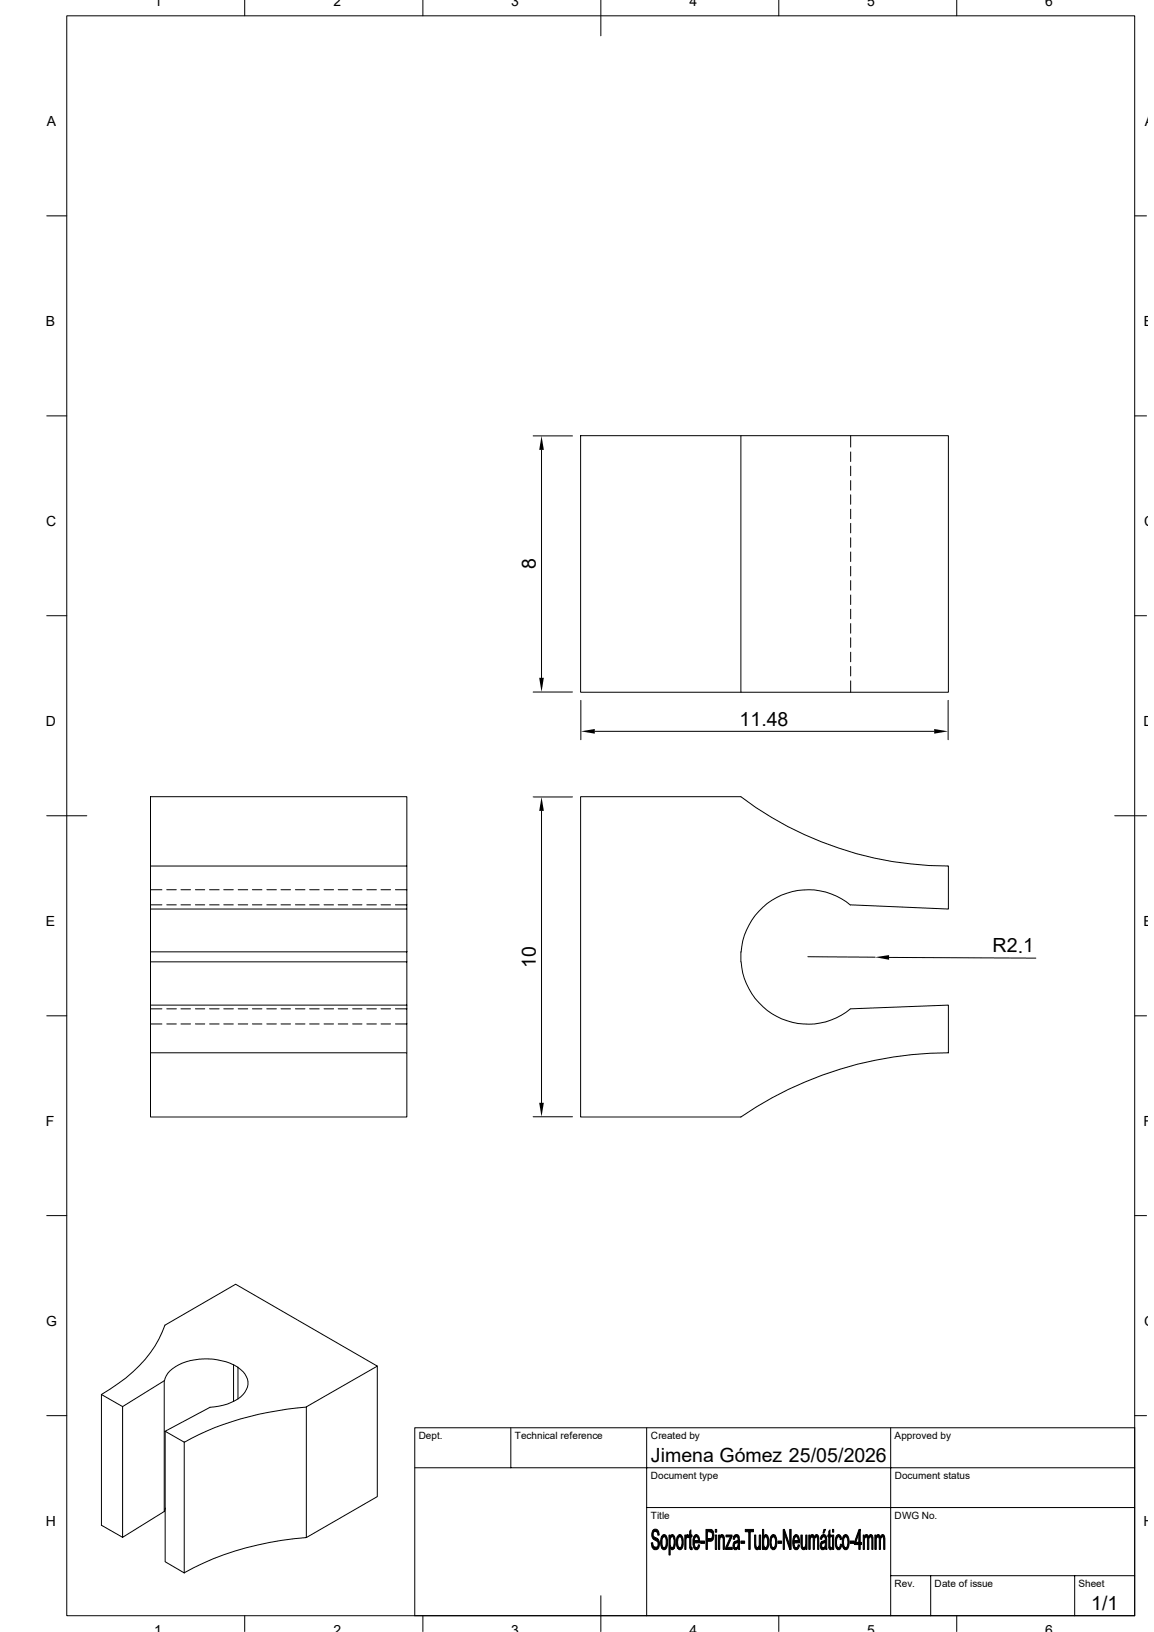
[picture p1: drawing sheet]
<svg xmlns="http://www.w3.org/2000/svg" width="210mm" height="297mm" viewBox="0 0 210 297" stroke-linecap="round" stroke-linejoin="round" font-family="sans-serif">
<g fill="none" stroke="#000" stroke-width=".18">
<path d="M12.1 2.9h194.4v291.1h-194.4zM44.5 0v2.9M77 0v2.9M109.3 0v6.5M141.7 0v2.9M174.1 0v2.9M8.5 39.3h3.6M206.5 39.3h2.2M8.5 75.7h3.6M97 79.3h7.2M134.8 79.3h37.8v46.7h-37.8zM134.8 79.3h-29.1v46.7h29.1"/>
<path d="M154.8 79.3v2.1M206.5 75.7h2.2M98.6 81.9v41.5M154.8 82.3v1.7M154.8 84.8v1.8M154.8 87.5v1.7M154.8 90v1.8M154.8 92.7v1.7M154.8 95.3v1.7M154.8 97.9v1.7M8.5 112.1h3.6M154.8 100.5v1.7"/>
<path d="M154.8 103.1v1.7M154.8 105.7v1.7M154.8 108.3v1.7M154.8 110.9v1.7M154.8 113.5v1.7M154.8 116.1v1.7M154.8 118.7v1.7M206.5 112.1h2.2M97 125.9h7.2M105.7 127.5v7.1M108.2 133.1h61.8M154.8 121.3v1.7"/>
<path d="M154.8 123.9v2.1M172.6 127.5v7.1M8.5 148.5h7.3M27.4 157.6v-12.6h46.6v12.6M27.4 157.6h46.6v7.8h-46.6M27.4 157.6v7.8M97 145h7.2M98.6 147.6v53.1M202.9 148.5h5.8M27.4 175v7.9M27.4 165.4v7.8M27.4 173.2v1.8"/>
<path d="M27.4 173.2h46.6M27.4 164.7h2.1M27.4 161.9h2.1M30.4 164.7h1.7M30.4 161.9h1.7M32.9 164.7h1.8M32.9 161.9h1.8M35.6 164.7h1.7M35.6 161.9h1.7M38.1 164.7h1.8M38.1 161.9h1.8M40.7 164.7h1.8"/>
<path d="M40.7 161.9h1.8M43.3 164.7h1.8M43.3 161.9h1.8M45.9 164.7h1.8M45.9 161.9h1.8M48.6 164.7h1.7M48.6 161.9h1.7M51.1 164.7h1.8M51.1 161.9h1.8M53.8 164.7h1.7M53.8 161.9h1.7M56.3 164.7h1.8"/>
<path d="M56.3 161.9h1.8M59 164.7h1.7M59 161.9h1.7M61.6 164.7h1.7M61.6 161.9h1.7M64.2 164.7h1.7M64.2 161.9h1.7M66.8 164.7h1.7M66.8 161.9h1.7M69.3 164.7h1.8M69.3 161.9h1.8M72 164.7h2"/>
<path d="M72 161.9h2M74 165.4v7.8M74 173.2v1.8h-46.6M74 175v7.9h-46.6M134.8 173.2a12.2 12.2 0 0 0 6.6 11.8 12.2 12.2 0 0 0 13.4-1.4M147 174.1l12.3 .1M154.8 164.7a12.2 12.2 0 0 0-19.9 8.6M154.8 164.7l17.8 .7v-7.8a62.4 62.4 0 0 1-37.8-12.6h-29.1v58.3h29.1a67.2 67.2 0 0 1 37.8-11.7v-8.7l-17.8 .7M161.8 174.2l26.7 .2M8.5 184.9h3.6M27.4 191.6h46.6v11.7h-46.6zM27.4 182.9v8.7"/>
<path d="M27.4 183.6h2.1M27.4 186.4h2.1M30.4 183.6h1.7M30.4 186.4h1.7M32.9 183.6h1.8M32.9 186.4h1.8M35.6 183.6h1.7M35.6 186.4h1.7M38.1 183.6h1.8M38.1 186.4h1.8M40.7 183.6h1.8M40.7 186.4h1.8"/>
<path d="M43.3 183.6h1.8M43.3 186.4h1.8M45.9 183.6h1.8M45.9 186.4h1.8M48.6 183.6h1.7M48.6 186.4h1.7M51.1 183.6h1.8M51.1 186.4h1.8M53.8 183.6h1.7M53.8 186.4h1.7M56.3 183.6h1.8M56.3 186.4h1.8"/>
<path d="M59 183.6h1.7M59 186.4h1.7M61.6 183.6h1.7M61.6 186.4h1.7M64.2 183.6h1.7M64.2 186.4h1.7M66.8 183.6h1.7M66.8 186.4h1.7M69.3 183.6h1.8M69.3 186.4h1.8M72 183.6h2M72 186.4h2"/>
<path d="M74 182.9v8.7M206.5 184.9h2.2M97 203.2h7.2M8.5 221.2h3.6M206.5 221.2h2.2M8.5 257.6h3.6M18.5 253.8l3.8 2.2 7.6-4.7v23.8l-7.6 4.7v-23.8M42.5 248.4a11.6 11.6 0 0 0-11.1 .7 3.5 3.5 0 0 0-1.5 2.2M43.3 248.8a3.2 3.2 0 0 1 1.5 4.1 6 6 0 0 1-4.2 2.8l-2.4 .4-8.1 4.4 3.5 1.9M43.3 254.6v-5.8l-.8-.4v6.7M55.8 256.1a54 54 0 0 0-22.2 6.4M68.7 248.6v23.8l-12.9 7.4"/>
<path d="M75.5 259.8h131v34.2h-131zM93 259.8v7.3M117.7 259.8v34.2M162.1 259.8v34.2M206.5 257.6h2.2M22.3 279.8l-3.8-2.2v-23.8a26.6 26.6 0 0 0 10.4-10.1l1.1-2.5 12.9-7.5 25.8 14.9-12.9 7.4v23.8a52.9 52.9 0 0 0-22.3 6.5M30.1 260.5v23.7l3.4 2.1v-23.8M30.1 274.4l-.2 .7M75.5 267.1h131M117.7 274.4h88.8M44.5 294v2.9M77 294v2.9"/>
<path d="M109.3 290.4v6.5M141.7 294v2.9M162.1 286.8h44.4M169.4 286.8v7.2M174.1 294v2.9M195.6 286.8v7.2"/>
</g>
<g fill="#000" stroke="#000" stroke-width=".18">
<path d="M118.9 278.5a.58 .58 0 0 1 .9 .2h-.5a.6 .6 0 0 0-.4 .7 .6 .6 0 0 0 .6 .5 1.29 1.29 0 0 1 0 2.1h-.5l-.3-.4h.7a.75 .75 0 0 0 .3-.8 .75 .75 0 0 0-.7-.6 1.24 1.24 0 0 1-.1-1.7z" fill-rule="evenodd"/>
<path d="M119.3 278.7h.5l.2 .7h-.3l-.1-.5z" fill-rule="evenodd"/>
<path d="M120.4 279.7h.5a1.1 1.1 0 0 0-.4 1.2l.1 .5 .3 .3h-.5l-.1-.4-.1-1z" fill-rule="evenodd"/>
<path d="M120.6 279.4a.57 .57 0 0 1 .6 0 .57 .57 0 0 1 .2 .6l.1 .6a1.23 1.23 0 0 1-.6 1.4h-.2l-.3-.3h.5a1.58 1.58 0 0 0 .2-1.9l-.2-.1h-.5z" fill-rule="evenodd"/>
<path d="M121.8 279.4h.2v.3h.2l-.2 .6a1.41 1.41 0 0 0 .3 1.4h.4h-.7v1.3h-.2z" fill-rule="evenodd"/>
<path d="M122 279.6l.3 .1h-.3z" fill-rule="evenodd"/>
<path d="M122.1 279.4a.45 .45 0 0 1 .5 0 .45 .45 0 0 1 .2 .4l.1 1.6-.2 .3h-.4a1.62 1.62 0 0 0 0-2l-.3-.1z" fill-rule="evenodd"/>
<path d="M123.3 279.7h.4a1.24 1.24 0 0 0-.3 1.6l.3 .4h-.4l-.2-.3v-1.2z" fill-rule="evenodd"/>
<path d="M123.4 279.4a.6 .6 0 0 1 .7 .1 .6 .6 0 0 1 .2 .6v.5a1.04 1.04 0 0 1-.7 1.4l-.3-.3h.4a1.54 1.54 0 0 0 .3-1.8l-.2-.2h-.5z" fill-rule="evenodd"/>
<path d="M124.6 279.4h.2v.3h.3l-.3 .5v1.8h-.2z" fill-rule="evenodd"/>
<path d="M124.9 279.4l.2-.1 .2 .1v.5l-.5-.2z" fill-rule="evenodd"/>
<path d="M125.7 278.4v1h.2v.3h-.2v1.8l.2 .1h-.4v-1.9h-.2v-.3h.2v-.7z" fill-rule="evenodd"/>
<path d="M126.3 279.7h.4l-.3 .3v.4h.9v.4h-1l.1 .6 .3 .3h-.4l-.1-.4-.1-1.1z" fill-rule="evenodd"/>
<path d="M126.4 279.4a.63 .63 0 0 1 .7 .1 .63 .63 0 0 1 .2 .7v.2h-.9h.7v-.3l-.2-.4h-.6z" fill-rule="evenodd"/>
<path d="M128.5 278.3h.9l.4 .4-1.1 .1v1.3h1.1l-.3 .4h-.8v1.5h-.2z" fill-rule="evenodd"/>
<path d="M129.2 278.8h.6l.1 .5-.1 .8h-1.1h.5a.73 .73 0 0 0 .3-1.2z" fill-rule="evenodd"/>
<path d="M130.2 279.4h.2v2.6h-.2z" fill-rule="evenodd"/>
<path d="M130.2 278.3h.2v.5h-.2z" fill-rule="evenodd"/>
<path d="M130.8 279.4h.2v.3h.2l-.2 .5v1.8h-.2z" fill-rule="evenodd"/>
<path d="M131 279.7h.4z" fill-rule="evenodd"/>
<path d="M131.2 279.4a.48 .48 0 0 1 .5 .1 .48 .48 0 0 1 .1 .5v2h-.2v-2l-.2-.3h-.4z" fill-rule="evenodd"/>
<path d="M132.1 279.4h1.1v.3h-1.1z" fill-rule="evenodd"/>
<path d="M132.9 279.7h.3l-1.1 2.3v-.4z" fill-rule="evenodd"/>
<path d="M133.5 279.7h.5l-.3 .1-.1 .4-.2-.1z" fill-rule="evenodd"/>
<path d="M133.6 279.4a.54 .54 0 0 1 .7 0 .54 .54 0 0 1 .2 .6l.1 2h-.2v-.4h-.3l.2-.4v-.5l-.7-.1 .2-.1a.44 .44 0 0 0 .5-.3 .44 .44 0 0 0-.3-.5h-.5z" fill-rule="evenodd"/>
<path d="M135.6 278.3h1.5v.5h-.6v3.2h-.2v-3.2h-.7z" fill-rule="evenodd"/>
<path d="M137.3 279.4h.2l.1 2 .2 .2 .4 .1a.42 .42 0 0 1-.5 .3 .42 .42 0 0 1-.3-.5z" fill-rule="evenodd"/>
<path d="M138.2 279.4h.2v2.6h-.2v-.4h-.2l.2-.4z" fill-rule="evenodd"/>
<path d="M138.8 278.3h.2v1.4h.4a1.33 1.33 0 0 0-.4 1.5l.2 .4h-.2v.4h-.2z" fill-rule="evenodd"/>
<path d="M139.1 279.4a.54 .54 0 0 1 .6 .1 .54 .54 0 0 1 .2 .6v.7a1.04 1.04 0 0 1-.5 1.2l-.4-.2 .3-.1a1.67 1.67 0 0 0 .2-1.9l-.5-.1z" fill-rule="evenodd"/>
<path d="M140.3 279.7h.5a1.17 1.17 0 0 0-.4 1.4l.1 .3 .3 .3h-.5l-.2-.6v-.9z" fill-rule="evenodd"/>
<path d="M140.5 279.4a.58 .58 0 0 1 .6 0 .58 .58 0 0 1 .2 .6l.1 .6a1.17 1.17 0 0 1-.6 1.4h-.2l-.3-.3h.5a1.54 1.54 0 0 0 .2-1.8l-.2-.2h-.5z" fill-rule="evenodd"/>
<path d="M142.5 278.3h.2v3.7h-.2z" fill-rule="evenodd"/>
<path d="M142.7 278.3l1 2.9v.8l-1-2.9z" fill-rule="evenodd"/>
<path d="M143.7 278.3h.3v3.7h-.3z" fill-rule="evenodd"/>
<path d="M144.4 279.7h.5l-.3 .3-.1 .4h1v.4h-1l.1 .6 .3 .3h-.5l-.1-.4v-.9z" fill-rule="evenodd"/>
<path d="M144.6 279.4a.6 .6 0 0 1 .7 .1 .6 .6 0 0 1 .2 .6v.3h-1h.7v-.4l-.2-.3h-.6z" fill-rule="evenodd"/>
<path d="M145.8 279.4h.2l.1 2.1 .1 .1 .4 .1a.45 .45 0 0 1-.5 .3 .45 .45 0 0 1-.3-.6z" fill-rule="evenodd"/>
<path d="M146.6 279.4h.3v2.6h-.3v-.4h-.1l.1-.6z" fill-rule="evenodd"/>
<path d="M147.2 279.4h.2v.3h.2l-.2 .4v1.9h-.2z" fill-rule="evenodd"/>
<path d="M147.4 279.7h.4z" fill-rule="evenodd"/>
<path d="M147.6 279.4h.4l.2 .3h-.8z" fill-rule="evenodd"/>
<path d="M147.9 279.8l.6-.1-.2 .4-.1 1.9h-.2z" fill-rule="evenodd"/>
<path d="M148.4 279.4a.39 .39 0 0 1 .5 0 .39 .39 0 0 1 .1 .4v2.2h-.2v-2l-.2-.3h-.4z" fill-rule="evenodd"/>
<path d="M149.4 279.7h.5l-.3 .1-.1 .4-.2-.1z" fill-rule="evenodd"/>
<path d="M149.5 279.4a.57 .57 0 0 1 .7 0 .57 .57 0 0 1 .3 .6v2h-.2l-.1-.4h-.3l.3-.2v-.7l-.7-.1 .1-.1a.44 .44 0 0 0 .6-.3 .44 .44 0 0 0-.3-.5h-.5z" fill-rule="evenodd"/>
<path d="M149.9 278.3h.3l-.3 .7h-.1z" fill-rule="evenodd"/>
<path d="M151 278.4v1h.3v.3h-.3v1.8l.2 .1h-.4v-1.9h-.1v-.3h.1v-.7z" fill-rule="evenodd"/>
<path d="M151.5 279.4h.2v2.6h-.2z" fill-rule="evenodd"/>
<path d="M151.5 278.3h.2v.5h-.2z" fill-rule="evenodd"/>
<path d="M152.3 279.4a.42 .42 0 0 1 .4-.1 .42 .42 0 0 1 .3 .4h-.4a1.61 1.61 0 0 0 0 2h-.4l-.2-.5v-1z" fill-rule="evenodd"/>
<path d="M152.6 279.7h.4l.2 .4-.3 .1-.1-.4z" fill-rule="evenodd"/>
<path d="M153.5 279.7h.4a1.54 1.54 0 0 0-.3 1.7l.3 .3h-.4l-.2-.3v-1.2z" fill-rule="evenodd"/>
<path d="M153.6 279.4a.6 .6 0 0 1 .6 0 .6 .6 0 0 1 .3 .6v.8a.99 .99 0 0 1-.7 1.2l-.3-.3h.4a1.44 1.44 0 0 0 .3-1.8l-.2-.2h-.5z" fill-rule="evenodd"/>
<path d="M156.5 278.3v2.4h-.8h.6v-1.6z" fill-rule="evenodd"/>
<path d="M156.3 278.3h.2l-.8 2.4h1.1v.4h-.3v.9h-.2v-.9h-.8v-.4z" fill-rule="evenodd"/>
<path d="M157.1 279.4h.2v.3h.2l-.2 .4v1.9h-.2z" fill-rule="evenodd"/>
<path d="M157.3 279.7h.3z" fill-rule="evenodd"/>
<path d="M157.5 279.4l.4-.1 .2 .4h-.8z" fill-rule="evenodd"/>
<path d="M157.8 279.8l.6-.1-.3 .4v1.9h-.2z" fill-rule="evenodd"/>
<path d="M158.2 279.4a.42 .42 0 0 1 .5 0 .42 .42 0 0 1 .2 .5v2.1h-.2v-2l-.2-.3h-.4z" fill-rule="evenodd"/>
<path d="M159.2 279.4h.2v.3h.2l-.1 .4v1.9h-.3z" fill-rule="evenodd"/>
<path d="M159.5 279.7h.3z" fill-rule="evenodd"/>
<path d="M159.6 279.4l.4-.1 .2 .4h-.7z" fill-rule="evenodd"/>
<path d="M159.9 279.8l.7-.1-.3 .3-.1 2h-.2z" fill-rule="evenodd"/>
<path d="M160.4 279.4a.37 .37 0 0 1 .5 0 .37 .37 0 0 1 .1 .4v2.2h-.2v-2.1l-.2-.2h-.4z" fill-rule="evenodd"/>
<path d="M118.5 280.8h.3a.64 .64 0 0 0 .5 .8h-.6z" fill-rule="evenodd"/>
<path d="M122 281.7h.7a.39 .39 0 0 1-.4 .3 .39 .39 0 0 1-.3-.3z" fill-rule="evenodd"/>
<path d="M125.5 281.6h.4l.1 .4h-.4z" fill-rule="evenodd"/>
<path d="M126.3 281.7h.5l.3-.6 .2 .1a.67 .67 0 0 1-.8 .8z" fill-rule="evenodd"/>
<path d="M127.5 280.5h.7v.4h-.7z" fill-rule="evenodd"/>
<path d="M132.3 281.6h1v.4h-1.2z" fill-rule="evenodd"/>
<path d="M133.6 280.7h.7a.66 .66 0 0 0-.6 .9l.6 .1a.5 .5 0 0 1-.6 .3 .5 .5 0 0 1-.3-.6z" fill-rule="evenodd"/>
<path d="M133.9 281.7l.5-.1z" fill-rule="evenodd"/>
<path d="M134.8 280.5h.7v.4h-.7z" fill-rule="evenodd"/>
<path d="M137.8 281.6h.4z" fill-rule="evenodd"/>
<path d="M139 281.6l.3 .1z" fill-rule="evenodd"/>
<path d="M141.6 280.5h.6v.4h-.6z" fill-rule="evenodd"/>
<path d="M144.4 281.7h.5l.3-.3v-.3l.3 .1a.63 .63 0 0 1-.2 .7 .63 .63 0 0 1-.7 0z" fill-rule="evenodd"/>
<path d="M146.3 281.6h.3z" fill-rule="evenodd"/>
<path d="M149.4 280.7h.8a.66 .66 0 0 0-.6 .9l.6 .1a.5 .5 0 0 1-.6 .3 .5 .5 0 0 1-.3-.6z" fill-rule="evenodd"/>
<path d="M149.8 281.7l.4-.1z" fill-rule="evenodd"/>
<path d="M150.8 281.6h.5v.4h-.3z" fill-rule="evenodd"/>
<path d="M152.2 281.7h.5l.2-.3 .1-.4 .2 .1a.71 .71 0 0 1-.8 .9z" fill-rule="evenodd"/>
<path d="M154.7 280.5h.7v.4h-.7z" fill-rule="evenodd"/>
</g>
<path d="M98.6 79.3l.4 2.6h-.9zM98.1 123.4h.9l-.4 2.5zM105.7 133.1l2.5-.4v.8zM170 132.7l2.6 .4-2.6 .4zM98.6 145l.4 2.6h-.9zM159.3 174.2l2.5-.4v.9zM98.1 200.7h.9l-.4 2.5z" fill="#000"/>
<g font-size="3.6">
<text x="97.5" y="103.6" transform="rotate(-90 97.5 103.6)">8</text>
<text x="134.6" y="132">11.48</text>
<text x="180.6" y="173.3">R2.1</text>
<text x="97.5" y="176.2" transform="rotate(-90 97.5 176.2)">10</text>
<text x="118.5" y="266">Jimena Gómez 25/05/2026</text>
<text x="198.6" y="293.1">1/1</text>
</g>
<g font-size="2.5">
<text x="28.1" y="1.1">1</text>
<text x="60.7" y="1.1">2</text>
<text x="93" y="1.1">3</text>
<text x="125.5" y="1.1">4</text>
<text x="157.8" y="1.1">5</text>
<text x="190.2" y="1.1">6</text>
<text x="8.5" y="22.9">A</text>
<text x="208.3" y="22.9">A</text>
<text x="8.3" y="59.3">B</text>
<text x="208.2" y="59.3">B</text>
<text x="8.4" y="95.7">C</text>
<text x="208.2" y="95.7">C</text>
<text x="8.3" y="132.1">D</text>
<text x="208.1" y="132.1">D</text>
<text x="8.3" y="168.5">E</text>
<text x="208.1" y="168.5">E</text>
<text x="8.3" y="204.9">F</text>
<text x="208.1" y="204.9">F</text>
<text x="8.4" y="241.3">G</text>
<text x="208.2" y="241.3">G</text>
<text x="8.3" y="277.7">H</text>
<text x="208.1" y="277.7">H</text>
<text x="28.1" y="297.6">1</text>
<text x="60.7" y="297.6">2</text>
<text x="93" y="297.6">3</text>
<text x="125.5" y="297.6">4</text>
<text x="157.8" y="297.6">5</text>
<text x="190.2" y="297.6">6</text>
</g>
<g font-size="1.8">
<text x="76.2" y="261.9">Dept.</text>
<text x="93.7" y="261.9">Technical reference</text>
<text x="118.4" y="261.9">Created by</text>
<text x="162.8" y="261.9">Approved by</text>
<text x="118.4" y="269.2">Document type</text>
<text x="162.8" y="269.2">Document status</text>
<text x="118.4" y="276.4">Title</text>
<text x="162.8" y="276.4">DWG No.</text>
<text x="162.8" y="288.8">Rev.</text>
<text x="170.1" y="288.8">Date of issue</text>
<text x="196.3" y="288.8">Sheet</text>
</g>
</svg>
